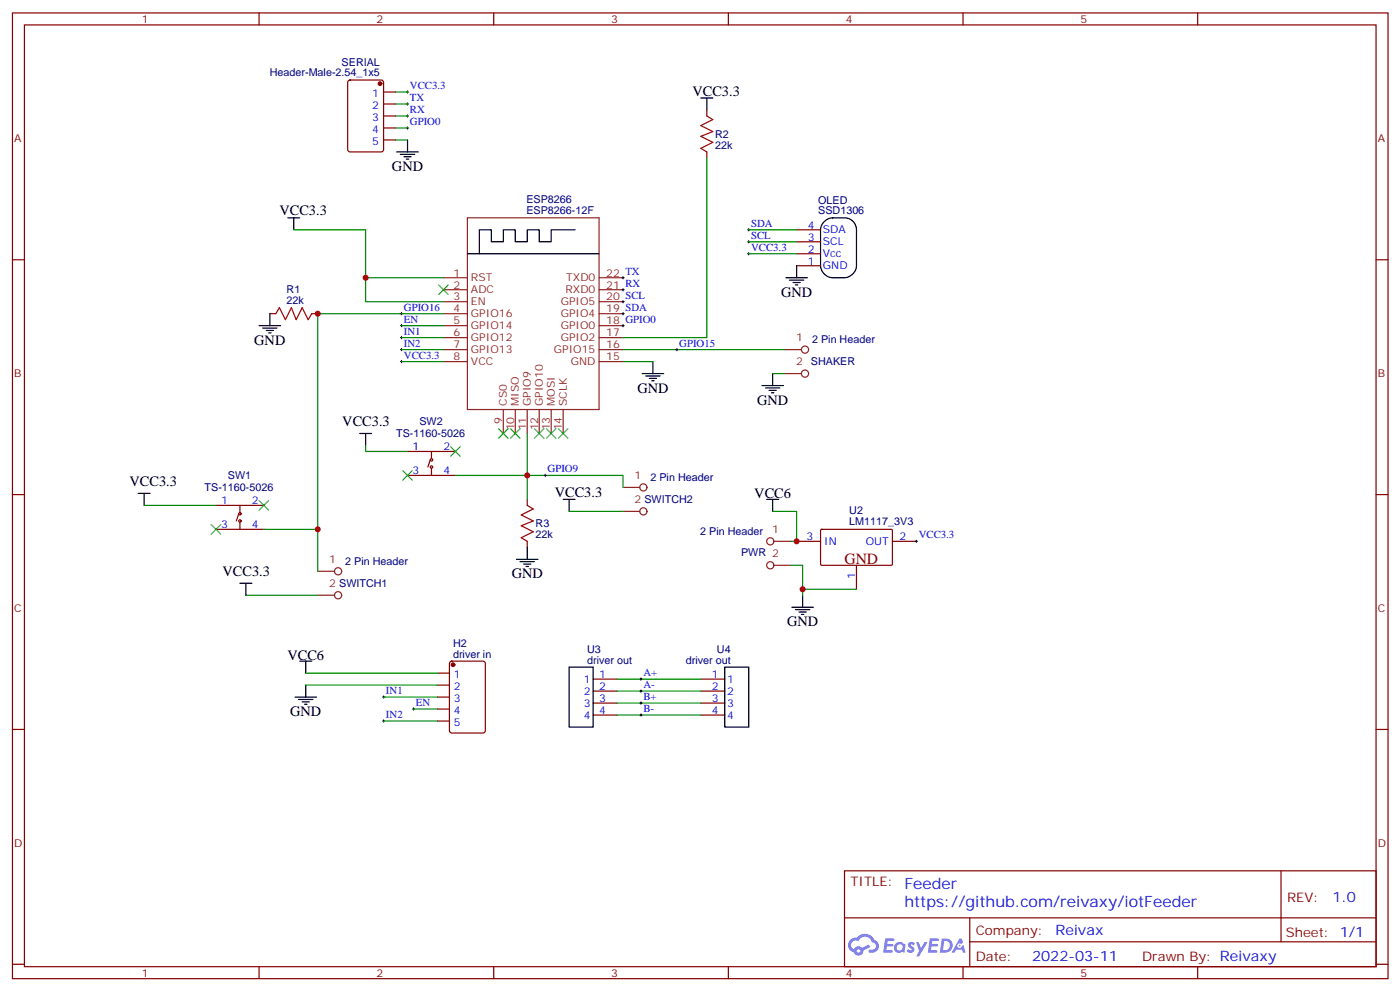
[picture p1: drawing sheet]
<svg xmlns="http://www.w3.org/2000/svg" width="413mm" height="292mm" viewBox="0 0 413 292" stroke-linecap="round" stroke-linejoin="round" font-family="sans-serif">
<g fill="none" stroke="#870000" stroke-width=".35">
<path d="M3.7 3.8h405.3v284.3h-405.3zM7.2 7.3h398.3v277.3h-398.3zM76.3 3.8v3.5M145.5 3.8v3.5M214.6 3.8v3.5M283.8 3.8v3.5M352.9 3.8v3.5M3.7 76.5h3.5M405.5 76.5h3.5M3.7 145.6h3.5M405.5 145.6h3.5M3.7 214.8h3.5"/>
<path d="M405.5 214.8h3.5M248.8 256.4h156.7v28.2h-156.7zM377.5 256.4v20.9M248.9 270.2h156.5M285.8 277.3h119.6M285.8 270.2v14.2M3.7 283.9h3.5M76.3 284.6v3.5M145.5 284.6v3.5M214.6 284.6v3.5M283.8 284.6v3.5M352.9 284.6v3.5"/>
<path d="M405.5 283.9h3.5"/>
</g>
<g fill="#5487ff">
<path d="M267.8 277.6a1.22 1.22 0 0 1 1.8 .2l-.4 .6a.47 .47 0 0 0-.4-.4 .47 .47 0 0 0-.5 .2l.2 .2a1.14 1.14 0 0 1 .8 1.8 1.14 1.14 0 0 1-2 0l-.2-.2 .5-.6 .7 .5a.29 .29 0 0 0 .4-.3 .29 .29 0 0 0-.3-.3 1.04 1.04 0 0 1-.6-1.7z"/>
<path d="M260.8 276.3h2.4l.3 .2-.1 .5-1.8 .1-.2 .8h1.6l.3 .4-.4 .4h-1.6l-.1 1.1h1.7l.2 .3-.2 .3-2.7 .1z"/>
<path d="M274 276.3h2.3l.4 .2-.2 .5-1.8 .1-.1 .8h1.5l.3 .4-.3 .4h-1.6l-.2 1.1h1.7l.2 .3-.2 .3-2.6 .1z"/>
<path d="M282.7 276.3h.7l.4 1.3-.6 .3a.69 .69 0 0 0-1.1 .3 .69 .69 0 0 0 .5 .9 .69 .69 0 0 0 .9-.6l.4-.2 .6 2.2h-.8l-.2-.9h-1.7l-.5 .9h-.9z"/>
<path d="M270 277.4h.7l.7 1.8 1.1-1.8h.8l-2.5 4.2h-.9l1-1.5z"/>
<path d="M277.5 276.3l-.6 4.2h1.4a2.11 2.11 0 0 0 2.4-2.1 2.11 2.11 0 0 0-2.5-2.1zM278.2 277.1a1.39 1.39 0 0 1 1.7 1.4 1.39 1.39 0 0 1-1.8 1.3h-.2z"/>
<path d="M263.8 277.9a1.54 1.54 0 0 0 0 2.2 1.54 1.54 0 0 0 2.1 .1l.6 .3 .3-2.3-.1-.3h-.5a1.49 1.49 0 0 0-2.4 0zM264.1 278.9a.95 .95 0 0 1 1.9 0 .95 .95 0 0 1-1.9 0z"/>
<path d="M250.6 276.7a2.18 2.18 0 0 0 1 3.7 1.44 1.44 0 0 0 1.7 .9 1.44 1.44 0 0 0 1.1-1.4l2-1.1-.4-.7-1.9 1a1.47 1.47 0 0 0-2.5 .4 1.39 1.39 0 0 1-.6-1.9 1.39 1.39 0 0 1 2-.5 2.12 2.12 0 0 1 2.1-1.3 2.12 2.12 0 0 1 1.9 1.7 1.14 1.14 0 0 1 1.1 1.4 1.14 1.14 0 0 1-1.6 .7 .43 .43 0 0 0-.6 .4 .43 .43 0 0 0 .4 .5 1.98 1.98 0 0 0 2.6-1.2 1.98 1.98 0 0 0-1.3-2.6 3.1 3.1 0 0 0-5.2-.6l-.9 .1zM252.4 280a.55 .55 0 0 1 1.1 0 .55 .55 0 0 1-1.1 0z"/>
<circle cx="282.8" cy="278.4" r=".26"/>
</g>
<g fill="none" stroke="#8c2424" stroke-width=".35">
<path d="M137.7 64.1h38.8v56.5h-38.8zM130.7 92.4h7M130.7 81.8h7M130.7 85.3h7M130.7 95.9h7M130.7 99.4h7M130.7 88.8h7M176.5 92.4h7.1M176.5 81.8h7.1M176.5 85.3h7.1M176.5 95.9h7.1M176.5 99.4h7.1"/>
<path d="M176.5 88.8h7.1M130.7 106.5h7M130.7 102.9h7M176.5 106.5h7.1M176.5 102.9h7.1M231.2 102.9h4.9M231.2 110h4.9M148.3 120.6v7M151.8 120.6v7M155.4 120.6v7M158.9 120.6v7M162.4 120.6v7"/>
<path d="M165.9 120.6v7M183.6 143.5h4.9M183.6 150.6h4.9M228 159.4h5M93.6 168.2h5M93.6 175.3h5M228 166.4h5"/>
<circle cx="237.2" cy="102.9" r="1.06"/>
<circle cx="237.2" cy="110" r="1.06"/>
<circle cx="189.6" cy="143.5" r="1.06"/>
<circle cx="189.6" cy="150.6" r="1.06"/>
<circle cx="227" cy="159.4" r="1.06"/>
<circle cx="99.6" cy="168.2" r="1.06"/>
<circle cx="99.6" cy="175.3" r="1.06"/>
<circle cx="227" cy="166.4" r="1.06"/>
</g>
<g fill="none" stroke="#000" stroke-width=".35">
<path d="M206.5 28.9h3.5M208.3 28.9v3.5M116.9 44.7h6.4M118 45.4h4.2M119 46.1h2.1M119.7 46.8h.7M120.1 41.2v3.5M84.8 64.1h3.5M86.6 64.1v3.6M137.7 74.7h38.8M169.5 67.7h-7.1v3.5h-3.5v-3.5h-3.5v3.5h-3.6v-3.5h-3.5v3.5h-3.5v-3.5h-3.5v7M234.7 78.2v3.6"/>
<path d="M243 65.2a3.6 3.6 0 0 1 2.3-1.1h3.5a3.5 3.5 0 0 1 3.6 3.6v10.5a3.8 3.8 0 0 1-3.6 3.6h-3.5a3.8 3.8 0 0 1-3.5-3.6v-10.5a3.5 3.5 0 0 1 1.2-2.5zM76.3 95.9h6.4M77.4 96.6h4.2M78.5 97.3h2.1M79.2 98h.7M79.5 92.4v3.5M231.6 81.8h6.3M232.6 82.5h4.3M233.7 83.2h2.1M234.4 83.9h.7M189.2 110h6.4M190.3 110.7h4.2"/>
<path d="M191.3 111.4h2.2M192.1 112.1h.7M192.4 106.5v3.5M224.5 113.5h6.4M225.6 114.2h4.2M226.6 114.9h2.1M227.3 115.6h.7M227.7 110v3.5M106 127.6h3.5M107.7 127.6v3.6M40.7 145.3h3.5M42.5 145.3v3.5"/>
<path d="M165.9 147h3.6M167.7 147v3.6M225.9 147h3.5M227.7 147v3.6M70.7 171.7h3.5M72.5 171.7v3.6M152.2 164.7h6.3M153.2 165.4h4.3M154.3 166.1h2.1M155 166.8h.7M155.4 161.1v3.6M233.3 178.8h6.4"/>
<path d="M234.4 179.5h4.2M236.5 175.3v3.5M88.3 194.7h3.6M90.1 194.7v3.5M167.7 196.4h7.1v17.7h-7.1zM213.6 196.4h7v17.7h-7zM235.4 180.2h2.2M236.1 180.9h.8M86.9 205.2h6.4M88 206h4.2M89 206.7h2.2M89.7 207.4h.8"/>
<path d="M90.1 201.7v3.5"/>
</g>
<g fill="none" stroke="#870000" stroke-width=".35">
<path d="M102.7 23.8l.5-.2h9.1l.7 .4v20l-.4 .7h-9.4l-.7-.4-.1-20zM113 27.1h3.6M113 30.6h3.6M113 34.1h3.6M113 37.7h3.6M208.3 32.4v1.7M113 41.2h3.6M208.3 44.7v1.8M234.7 78.2h7.1M234.7 74.7h7.1M234.7 71.2h7.1M234.7 67.7h7.1"/>
<path d="M79.5 92.4h1.8M91.9 92.4h1.7M120.1 132.9h14.1M120.1 140h14.1M126.8 135.4l-.7 2.1M127.1 137.9v2.1M127.1 132.9v2.1M63.6 148.8h14.2M63.6 155.9h14.2M70.3 151.3l-.7 2.1M70.7 153.7v2.2M70.7 148.8v2.1"/>
<path d="M155.4 147v1.8M155.4 159.4v1.7M234.7 159.4h7.1M241.9 156l.2-.1h20.7l.2 .3-.1 10.1-.3 .1h-20.6l-.2-.3zM263 159.4h7M252.4 166.4v7.1M128.9 198.2h3.5M132.7 194.9l.4-.2h9.2l.7 .4v20l-.4 .7h-9.5l-.6-.4-.1-20zM174.8 200h7M206.5 200h7.1M128.9 201.7h3.5M128.9 205.2h3.5"/>
<path d="M128.9 208.8h3.5M128.9 212.3h3.5M174.8 203.5h7M174.8 207h7M174.8 210.5h7M206.5 203.5h7.1M206.5 207h7.1M206.5 210.5h7.1"/>
<circle cx="127.1" cy="135.4" r=".35"/>
<circle cx="127.1" cy="137.5" r=".35"/>
<circle cx="70.7" cy="153.4" r=".35"/>
<circle cx="70.7" cy="151.3" r=".35"/>
</g>
<g fill="#870000" stroke="#870000" stroke-width=".35">
<circle cx="112" cy="24.6" r=".53"/>
<circle cx="133.5" cy="195.7" r=".53"/>
</g>
<g fill="none" stroke="#008700" stroke-width=".35">
<path d="M116.6 27.1h3.5M116.6 37.7h3.5M116.6 34.1h3.5M116.6 30.6h3.5M116.6 41.2h3.5M208.3 46.5v52.9h-24.7M86.6 67.7h21.1v21.1h23M220.6 74.7h14.1M220.6 67.7h14.1M220.6 71.2h14.1M107.7 81.8h23M118.3 95.9h12.4"/>
<path d="M118.3 99.4h12.4M130.7 92.4h-37.1v75.8M118.3 102.9h12.4M118.3 106.5h12.4M183.6 102.9h47.6M183.6 106.5h8.8M227.7 110h3.5M107.7 131.2v1.7h12.4M134.2 140h49.4v3.5M155.4 127.6v19.4M42.5 148.8h21.1M77.8 155.9h15.8"/>
<path d="M167.7 150.6h15.9M227.7 150.6h7v8.8h-1.7M72.5 175.3h21.1M233 166.4h3.5v8.9M236.5 173.5h15.9M90.1 198.2h38.8M181.8 200h24.7M90.1 201.7h38.8M113 205.2h15.9M113 212.3h15.9M121.8 208.8h7.1M181.8 203.5h24.7"/>
<path d="M181.8 207h24.7M181.8 210.5h24.7"/>
</g>
<g fill="none" stroke="#000" stroke-width=".29">
<path d="M119.7 27.1h.7M119.7 37.7h.7M119.7 34.1h.7M119.7 30.6h.7M120.1 26.7v.7M120.1 30.3v.7M120.1 33.8v.7M120.1 37.3v.7M220.3 74.7h.7M220.3 67.7h.7M220.3 71.2h.7M220.6 67.3v.7"/>
<path d="M220.6 70.8v.7M220.6 74.4v.7M118 95.9h.7M118 99.4h.7M118 92.4h.7M118.3 92v.7M118.3 95.5v.7M118.3 99.1v.7M183.2 95.9h.7M183.2 85.3h.7M183.2 81.8h.7M183.2 88.8h.7"/>
<path d="M183.2 92.4h.7M183.6 81.4v.7M183.6 84.9v.8M183.6 88.5v.7M183.6 92v.7M183.6 95.5v.7M118 106.5h.7M118 102.9h.7M118.3 102.6v.7M118.3 106.1v.7M199.1 102.9h.7M199.5 102.6v.7"/>
<path d="M160.3 140h.7M160.7 139.6v.7M269.7 159.4h.7M270 159v.7M188.5 200h.7M188.9 199.6v.7M112.7 205.2h.7M112.7 212.3h.7M113 204.9v.7M113 211.9v.8M121.5 208.8h.7M121.8 208.4v.7"/>
<path d="M188.5 203.5h.7M188.5 207h.7M188.5 210.5h.7M188.9 203.1v.7M188.9 206.7v.7M188.9 210.2v.7"/>
</g>
<path d="M208.3 34.1l1.7 1.1-3.5 1.8 3.5 1.7-3.5 1.4 3.5 1.8-3.5 1.8 1.8 1M81.3 92.4l1-1.8 1.8 3.5 1.8-3.5 1.4 3.5 1.7-3.5 1.8 3.5 1.1-1.7M155.4 148.8l1.7 1.1-3.5 1.7 3.5 1.8-3.5 1.4 3.5 1.8-3.5 1.7 1.8 1.1" fill="none" stroke="#a10000" stroke-width=".35"/>
<g fill="none" stroke="#3c3" stroke-width=".35">
<path d="M129.3 83.9l2.8 2.8M132.1 83.9l-2.8 2.8M118.7 138.6l2.8 2.8M121.5 138.6l-2.8 2.8M132.8 131.5l2.8 2.8M135.6 131.5l-2.8 2.8M146.9 126.2l2.8 2.8M149.7 126.2l-2.8 2.8M150.4 126.2l2.8 2.8M153.2 126.2l-2.8 2.8M157.5 126.2l2.8 2.8M160.3 126.2l-2.8 2.8"/>
<path d="M161 126.2l2.8 2.8M163.8 126.2l-2.8 2.8M164.5 126.2l2.9 2.8M167.4 126.2l-2.9 2.8M62.2 154.4l2.9 2.9M65.1 154.4l-2.9 2.9M76.3 147.4l2.9 2.8M79.2 147.4l-2.9 2.8"/>
</g>
<g fill="#c00">
<circle cx="236.5" cy="173.5" r=".88"/>
<circle cx="93.6" cy="92.4" r=".88"/>
<circle cx="93.6" cy="155.9" r=".88"/>
<circle cx="234.7" cy="159.4" r=".88"/>
<circle cx="155.4" cy="140" r=".88"/>
<circle cx="107.7" cy="81.8" r=".88"/>
</g>
<text font-size="4.6" fill="#800" x="248.8" y="166.1">GND</text>
<g font-size="4.6" fill="#00f">
<text x="266.5" y="261.7">Feeder</text>
<text x="266.5" y="267">https://github.com/reivaxy/iotFeeder</text>
</g>
<g font-size="4.2">
<text x="204" y="28.2">VCC3.3</text>
<text x="115.5" y="50.4">GND</text>
<text x="82.3" y="63.4">VCC3.3</text>
<text x="230.2" y="87.4">GND</text>
<text x="74.9" y="101.5">GND</text>
<text x="187.8" y="115.6">GND</text>
<text x="223.1" y="119.2">GND</text>
<text x="100.9" y="125.5">VCC3.3</text>
<text x="38.1" y="143.1">VCC3.3</text>
<text x="163.5" y="146.3">VCC3.3</text>
<text x="222.3" y="146.7">VCC6</text>
<text x="65.6" y="169.6">VCC3.3</text>
<text x="150.8" y="170.3">GND</text>
<text x="231.9" y="184.4">GND</text>
<text x="84.7" y="194.3">VCC6</text>
<text x="85.5" y="210.9">GND</text>
</g>
<g font-size="4.2" fill="#00f">
<text x="392.6" y="265.7">1.0</text>
<text x="311" y="275.2">Reivax</text>
<text x="304.1" y="283">2022-03-11</text>
</g>
<g font-size="3.9" fill="#800">
<text x="250.6" y="261">TITLE:</text>
<text x="379.2" y="265.7">REV:</text>
<text x="287.5" y="275.2">Company:</text>
<text x="378.9" y="275.8">Sheet: 1/1</text>
<text x="287.5" y="282.9">Date:</text>
<text x="336.6" y="282.9">Drawn By: Reivaxy</text>
</g>
<g font-size="3.2" fill="#800">
<text x="41.8" y="6.8">1</text>
<text x="110.9" y="6.8">2</text>
<text x="180.1" y="6.8">3</text>
<text x="249.2" y="6.8">4</text>
<text x="318.3" y="6.8">5</text>
<text x="4.2" y="41.9">A</text>
<text x="406" y="41.9">A</text>
<text x="4.2" y="111.1">B</text>
<text x="406" y="111.1">B</text>
<text x="4.2" y="180.2">C</text>
<text x="406" y="180.2">C</text>
<text x="4.2" y="249.3">D</text>
<text x="406" y="249.3">D</text>
<text x="41.8" y="287.6">1</text>
<text x="110.9" y="287.6">2</text>
<text x="180.1" y="287.6">3</text>
<text x="249.2" y="287.6">4</text>
<text x="318.3" y="287.6">5</text>
</g>
<g font-size="3.2" fill="#000080">
<text x="79.5" y="22.5">Header-Male-2.54_1x5</text>
<text x="100.7" y="19.3">SERIAL</text>
<text x="210.7" y="40.6">R2</text>
<text x="210.7" y="43.8">22k</text>
<text x="155.1" y="59.9">ESP8266</text>
<text x="241.1" y="60">OLED</text>
<text x="155.1" y="63.1">ESP8266-12F</text>
<text x="241.1" y="63.1">SSD1306</text>
<text x="84.5" y="89.5">22k</text>
<text x="84.5" y="86.4">R1</text>
<text x="239.3" y="101">2 Pin Header</text>
<text x="239" y="107.6">SHAKER</text>
<text x="123.6" y="125">SW2</text>
<text x="116.7" y="128.8">TS-1160-5026</text>
<text x="67.1" y="140.9">SW1</text>
<text x="191.7" y="141.6">2 Pin Header</text>
<text x="60.3" y="144.6">TS-1160-5026</text>
<text x="157.8" y="155.2">R3</text>
<text x="250.3" y="154.7">LM1117_3V3</text>
<text x="250.3" y="151.5">U2</text>
<text x="157.8" y="158.5">22k</text>
<text x="206.4" y="157.5">2 Pin Header</text>
<text x="101.7" y="166.3">2 Pin Header</text>
<text x="218.4" y="163.8">PWR 2</text>
<text x="133.5" y="190.4">H2</text>
<text x="133.5" y="193.6">driver in</text>
<text x="173" y="195.4">driver out</text>
<text x="173" y="192.2">U3</text>
<text x="202.1" y="195.4">driver out</text>
<text x="211.3" y="192.2">U4</text>
</g>
<g font-size="3.2" fill="#00f">
<text x="109.7" y="28.5">1</text>
<text x="120.8" y="26.2">VCC3.3</text>
<text x="120.8" y="29.7">TX</text>
<text x="109.7" y="32">2</text>
<text x="109.7" y="35.6">3</text>
<text x="120.8" y="33.3">RX</text>
<text x="109.7" y="39.1">4</text>
<text x="120.8" y="36.8">GPIO0</text>
<text x="109.7" y="42.6">5</text>
<text x="221.3" y="66.8">SDA</text>
<text x="221.3" y="70.3">SCL</text>
<text x="238" y="70.8">3</text>
<text x="238" y="67.3">4</text>
<text x="242.5" y="68.7">SDA</text>
<text x="221.3" y="73.8">VCC3.3</text>
<text x="238" y="77.9">1</text>
<text x="238" y="74.4">2</text>
<text x="242.5" y="75.8">Vcc</text>
<text x="242.5" y="72.2">SCL</text>
<text x="242.5" y="79.3">GND</text>
<text x="119" y="95">EN</text>
<text x="119" y="91.5">GPIO16</text>
<text x="119" y="98.5">IN1</text>
<text x="119" y="105.6">VCC3.3</text>
<text x="119" y="102.1">IN2</text>
<text x="200.2" y="102.1">GPIO15</text>
<text x="121.6" y="132.6">1</text>
<text x="130.7" y="132.6">2</text>
<text x="121.6" y="139.6">3</text>
<text x="130.7" y="139.6">4</text>
<text x="161.4" y="139.1">GPIO9</text>
<text x="65.2" y="148.4">1</text>
<text x="74.2" y="148.4">2</text>
<text x="65.2" y="155.5">3</text>
<text x="74.2" y="155.5">4</text>
<text x="237.7" y="159">3</text>
<text x="242.9" y="160.4">IN</text>
<text x="255.1" y="160.4">OUT</text>
<text x="265.1" y="159">2</text>
<text x="270.7" y="158.5">VCC3.3</text>
<text x="252" y="170.6" transform="rotate(-90 252 170.6)">1</text>
<text x="133.7" y="199.6">1</text>
<text x="133.7" y="203.1">2</text>
<text x="172" y="201">1</text>
<text x="176.5" y="199.6">1</text>
<text x="176.5" y="203.1">2</text>
<text x="189.6" y="199.1">A+</text>
<text x="189.6" y="202.6">A-</text>
<text x="209.8" y="199.6">1</text>
<text x="209.8" y="203.1">2</text>
<text x="214.3" y="201">1</text>
<text x="113.7" y="204.4">IN1</text>
<text x="122.6" y="207.9">EN</text>
<text x="133.7" y="206.7">3</text>
<text x="172" y="204.5">2</text>
<text x="172" y="208.1">3</text>
<text x="176.5" y="206.7">3</text>
<text x="189.6" y="206.1">B+</text>
<text x="189.6" y="209.7">B-</text>
<text x="209.8" y="206.7">3</text>
<text x="214.3" y="204.5">2</text>
<text x="214.3" y="208.1">3</text>
<text x="113.7" y="211.4">IN2</text>
<text x="133.7" y="210.2">4</text>
<text x="133.7" y="213.7">5</text>
<text x="172" y="211.6">4</text>
<text x="176.5" y="210.2">4</text>
<text x="209.8" y="210.2">4</text>
<text x="214.3" y="211.6">4</text>
</g>
<g font-size="3.2" fill="#8d2323">
<text x="133.6" y="81.4">1</text>
<text x="138.8" y="82.8">RST</text>
<text x="166.9" y="82.8">TXD0</text>
<text x="178.6" y="81.4">22 TX</text>
<text x="133.6" y="84.9">2</text>
<text x="133.6" y="88.5">3</text>
<text x="138.8" y="86.4">ADC</text>
<text x="138.8" y="89.9">EN</text>
<text x="165.2" y="89.9">GPIO5</text>
<text x="166.6" y="86.4">RXD0</text>
<text x="178.6" y="88.5">20 SCL</text>
<text x="178.6" y="84.9">21 RX</text>
<text x="133.6" y="92">4</text>
<text x="133.6" y="95.5">5</text>
<text x="138.8" y="93.4">GPIO16</text>
<text x="165.2" y="93.4">GPIO4</text>
<text x="178.6" y="92">19 SDA</text>
<text x="178.6" y="95.5">18 GPIO0</text>
<text x="133.6" y="99.1">6</text>
<text x="138.8" y="96.9">GPIO14</text>
<text x="138.8" y="100.5">GPIO12</text>
<text x="165.2" y="100.5">GPIO2</text>
<text x="165.2" y="96.9">GPIO0</text>
<text x="178.6" y="99.1">17</text>
<text x="234.6" y="100.5">1</text>
<text x="133.6" y="102.6">7</text>
<text x="133.6" y="106.1">8</text>
<text x="138.8" y="104">GPIO13</text>
<text x="138.8" y="107.5">VCC</text>
<text x="163.2" y="104">GPIO15</text>
<text x="168.2" y="107.5">GND</text>
<text x="178.6" y="106.1">15</text>
<text x="178.6" y="102.6">16</text>
<text x="234.6" y="107.5">2</text>
<text x="149.4" y="119.5" transform="rotate(-90 149.4 119.5)">CS0</text>
<text x="152.9" y="119.5" transform="rotate(-90 152.9 119.5)">MISO</text>
<text x="156.4" y="119.5" transform="rotate(-90 156.4 119.5)">GPIO9</text>
<text x="159.9" y="119.5" transform="rotate(-90 159.9 119.5)">GPIO10</text>
<text x="163.5" y="119.5" transform="rotate(-90 163.5 119.5)">MOSI</text>
<text x="167" y="119.5" transform="rotate(-90 167 119.5)">SCLK</text>
<text x="148" y="124.7" transform="rotate(-90 148 124.7)">9</text>
<text x="151.5" y="126.7" transform="rotate(-90 151.5 126.7)">10</text>
<text x="155" y="126.7" transform="rotate(-90 155 126.7)">11</text>
<text x="158.5" y="126.7" transform="rotate(-90 158.5 126.7)">12</text>
<text x="162.1" y="126.7" transform="rotate(-90 162.1 126.7)">13</text>
<text x="165.6" y="126.7" transform="rotate(-90 165.6 126.7)">14</text>
<text x="187" y="141">1</text>
<text x="187" y="148.1">2 SWITCH2</text>
<text x="227.6" y="156.9">1</text>
<text x="97" y="165.7">1</text>
<text x="97" y="172.8">2 SWITCH1</text>
</g>
</svg>
